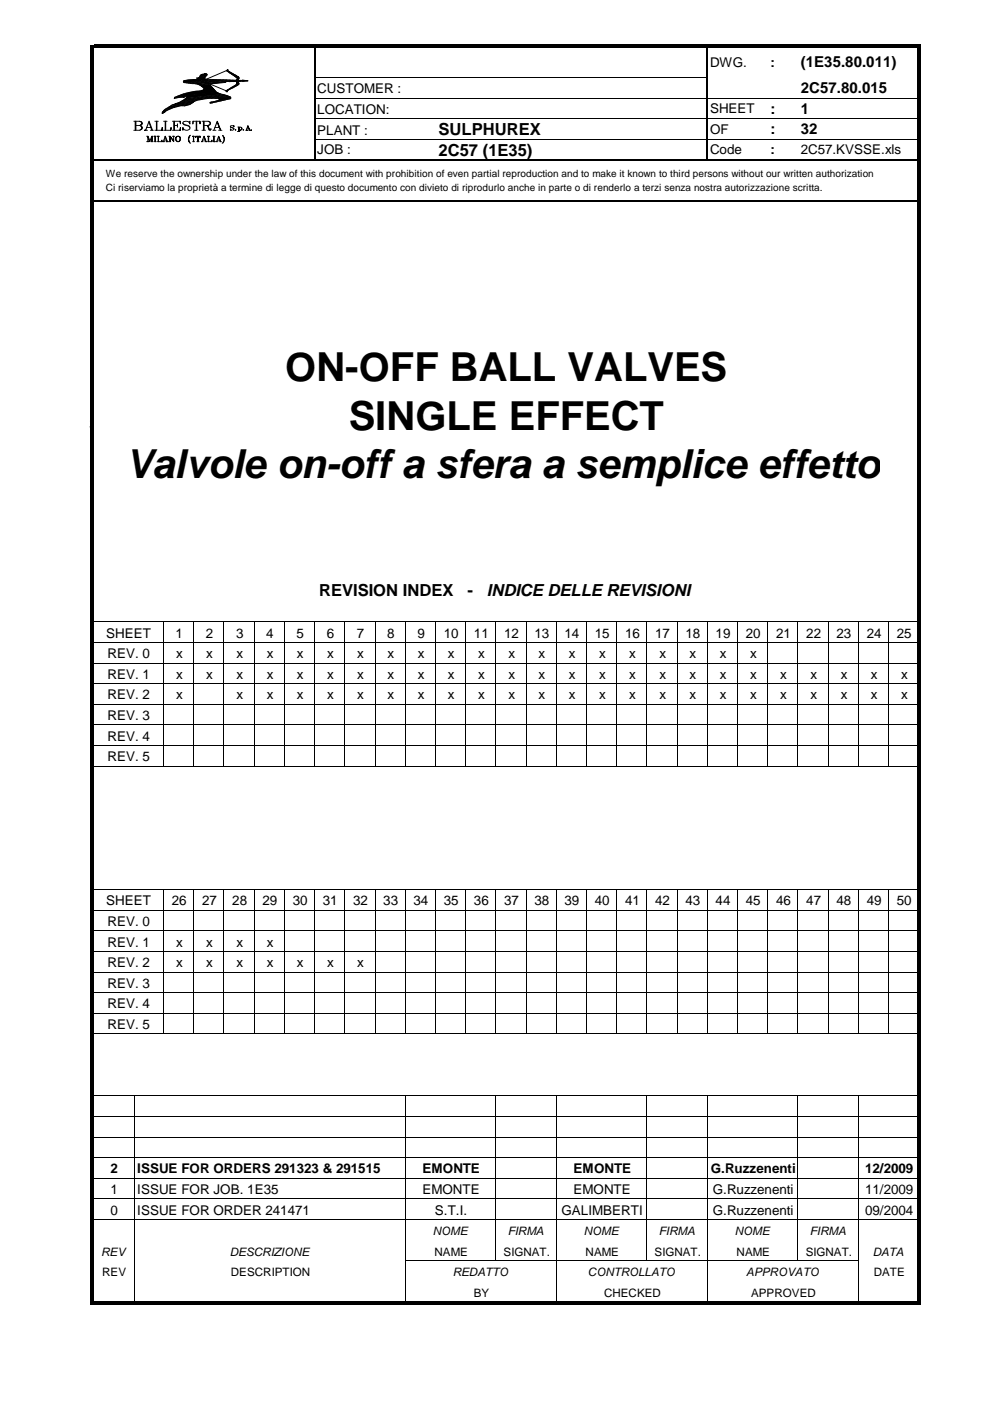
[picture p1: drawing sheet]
<svg xmlns="http://www.w3.org/2000/svg" width="210mm" height="297mm" viewBox="0 0 210 297" stroke-linecap="round" stroke-linejoin="round" font-family="sans-serif">
<g fill="none" stroke="#000" stroke-width=".21">
<path d="M66.7 16.4h82.8M66.7 20.8h82.8M66.7 25.2h82.8M66.7 29.5h82.8M149.8 20.8h44.3M149.8 25.2h44.3M149.8 29.5h44.3M19.9 131.6h174.2M19.9 135.9h174.2M34.6 131.6v30.5M41 131.6v30.5M47.4 131.6v30.5"/>
<path d="M53.8 131.6v30.5M60.2 131.6v30.5M66.6 131.6v30.5M73 131.6v30.5M79.4 131.6v30.5M85.7 131.6v30.5M92.1 131.6v30.5M98.5 131.6v30.5M104.9 131.6v30.5M111.3 131.6v30.5M117.7 131.6v30.5M124.1 131.6v30.5"/>
<path d="M130.5 131.6v30.5M136.9 131.6v30.5M143.3 131.6v30.5M149.7 131.6v30.5M156.1 131.6v30.5M162.5 131.6v30.5M168.8 131.6v30.5M175.2 131.6v30.5M181.6 131.6v30.5M188 131.6v30.5M19.9 140.3h174.2M19.9 144.6h174.2"/>
<path d="M19.9 149h174.2M19.9 153.4h174.2M19.9 157.7h174.2M19.9 162.1h174.2M19.9 188.2h174.2M19.9 192.6h174.2M19.9 197h174.2M34.6 188.3v30.5M41 188.3v30.5M47.4 188.3v30.5M53.8 188.3v30.5M60.2 188.3v30.5"/>
<path d="M66.6 188.3v30.5M73 188.3v30.5M79.4 188.3v30.5M85.7 188.3v30.5M92.1 188.3v30.5M98.5 188.3v30.5M104.9 188.3v30.5M111.3 188.3v30.5M117.7 188.3v30.5M124.1 188.3v30.5M130.5 188.3v30.5M136.9 188.3v30.5"/>
<path d="M143.3 188.3v30.5M149.7 188.3v30.5M156.1 188.3v30.5M162.5 188.3v30.5M168.8 188.3v30.5M175.2 188.3v30.5M181.6 188.3v30.5M188 188.3v30.5M19.9 201.3h174.2M19.9 205.7h174.2M19.9 210h174.2M19.9 214.4h174.2"/>
<path d="M19.9 218.8h174.2M19.9 231.8h174.2M19.9 236.2h174.2M28.5 231.9v43.4M85.7 231.9v43.4M104.9 231.9v34.8M117.7 231.9v43.4M136.9 231.9v34.8M149.7 231.9v43.4M168.8 231.9v34.8M181.6 231.9v43.4M19.9 240.6h174.2"/>
<path d="M19.9 244.9h174.2M19.9 249.3h174.2M19.9 253.6h174.2M19.9 258h174.2M85.8 266.7h95.9"/>
</g>
<path d="M66.5 10.1v23.9M149.6 10.1v23.9M19.9 33.9h174.2M19.9 42.6h174.2" fill="none" stroke="#000" stroke-width=".34"/>
<path d="M19.9 9.4h174.8v.7h-174.8zM19.2 9.4h.7v266.6h-.7zM19.9 275.3h174.8v.7h-174.8zM194.1 10.1h.6v265.9h-.6z" fill="#000"/>
<g fill="#fff">
<path d="M28 14.5h25.6v16.1h-25.6z" fill-rule="evenodd"/>
<path d="M28 14.5h25.6v16.1h-25.6z" fill-rule="evenodd"/>
</g>
<g fill="none" stroke="#000" stroke-width=".21">
<path d="M38.8 19.9l6.8-.7-7.3 .9M40 19.6l5.4-.6-6.1 .7M42 16.5l1.4-.2-.1 .1-1.6 .2 1.6-.1v.1l-1.4 .1M42.4 18.1l2.1-.3 3.4 1.4 .1 .2 .1-.2 2.2-1.2 .3-.3-.1-.5h-.4v.5l-.2 .2-2 1.3 .1 .2M42.5 18.2l2-.3-1.9 .3 1.9-.1 .2 .1-1.8 .3 1.9-.1-1.7 .2M42.6 15.7l1.1-.1 .1 .1-1.4 .3 1.4-.2v.1l-1.5 .2v.1l1.4-.2M43.3 15.6h.1M43.5 16.2l-1.3 .1M43.9 16.8l-5.1 .5 4.5-.6-4.5 .5 2.4-.4M44.6 16.8l-5.6 .7M44.9 18.5l-1.7 .3 1.8-.1-1.9 .3 2-.3 .1 .1-2.4 .3M45.3 16.8l-5.8 .7"/>
<path d="M45.8 19.5l-8.5 1M45.9 19.6l-6.3 .7v.1l6.5-.8M46 16.9l-6.1 .7M46.3 19.7l-6.7 .8-.1 .1 6.9-.8M46.7 16.9l-6.4 .7M46.7 19.9l-7.3 .8M46.9 19.9l-7.6 1M47.4 16.9l-6.6 .8M47.5 17.4h.2M47.8 17.3l-5.6 .7M48 16.9l-6.7 .8M48.2 15.2h.3l-.5-.2h.3l2.2 1.4-.3 .1-.1-.1"/>
<path d="M48.2 14.7v.3M48.6 18.9l-.8 .3M48.6 18.7h.5M48.7 15.2l-.3 .1M48.7 16.9l-7.1 .8M48.8 15.3l-.3 .1h.5M49 18.5h.5M49.1 15.5h-.3l.4 .1M49.3 17.3l2.1-.3-1.3 .3h.3l-.3 .3h.4l-.4 .1h.5l-.6 .2M49.3 18.6h-.5v.2l-.4 .1M49.4 17l-7.5 .9M49.4 15.6l-.4 .1 .7 .1-.4 .1 .1 .1 .5-.1 .1 .1h-.5l.2 .1 .4-.1"/>
<path d="M49.8 18.3l-.6 .1M50 18.2h-.6M50.1 17l-8 .9M50.1 16.9l.4-.1-.1 .2M50.2 16.5v.2l-.2 .3 .4-.1v.1h-.4M50.2 16.7h.3v-.1h-.3l.3-.2v.4M50.3 16.2h-.5l.1 .1h.6h-.6l-1.9-1.3 .2-.3-.1 .2-4.5 1.9M50.3 18l-.6 .1M50.4 17.9l-.5 .1M50.7 17l-2.2 .3M51.3 16.9l1.2 .2h-1.1M52.5 17.1l-1.1 .2"/>
<path d="M28.3 27.6h1.2a.58 .58 0 0 0 .6-.7l-.6-.4 .3 .1a.51 .51 0 0 1 .2 .6 .51 .51 0 0 1-.5 .4M28.3 25.7h1.2M28.6 27.6v-1.9h.1v1.9M28.7 26.5h.8M29.5 25.7l.6 .3-.1 .4-.5 .1h.3a.43 .43 0 0 0 .2-.5 .43 .43 0 0 0-.5-.3zM31 27h.9M31 28.8h.3l.4 1M31.2 27.6h-.6h.2l.7-1.9 .8 1.9M31.5 25.9l.6 1.7M31.8 27.6h.6M31.9 30h.5M32.4 28.8h-.3l.1 1.2v-1.2l-.5 1.2-.4-1.2v1.2h.1h-.4"/>
<path d="M32.6 30h.5M32.8 27.6h1.5v-.6v.6M32.8 25.7h.7M32.9 28.8l-.1 1.2v-1.2h-.2h.5M33.1 27.6v-1.9l.1 1.9M33.3 30h.9v-.4v.4M33.5 28.8v1.2v-1.2h-.2h.4M34.6 23.9h-.3M34.6 27.6h1.6v-.6l-.1 .6M34.6 25.7h.7M34.7 29.6h.6M34.8 30h-.4h.2l.4-1.2 .3 1.2h-.1h.9"/>
<path d="M34.9 23.7h-.5v.1l.4-.1M35 25.7v1.9l.1-1.9M35 28.8l.4 1.2M35.1 23.5l-.6 .1M35.2 23.4l-.6 .1M35.5 23.3l-.9 .1M35.7 28.8h.3v1.2l-.1-1.2M35.8 23.2l-1 .1M36.1 23l-1.2 .2M36.4 22.9l-1.3 .1M36.5 25.7h1.7v.5l-.1-.5M36.5 27.6h1.7h-.1l.1-.6v.6"/>
<path d="M36.8 27.6v-1.9h.1v1.9M36.9 28.8h-.3h.1v1.2l-.7-1.2 .7 1M36.9 26.5h.6M36.9 22.7l-1.6 .2M37.5 26.2v.7M37.6 22.5l-2 .3M37.9 20.2l7.8-.8-8.1 .9M38 29a.56 .56 0 0 1 0 .8 .56 .56 0 0 1-.9-.1 .56 .56 0 0 1 .4-.8 .53 .53 0 0 1 .7 .5 .53 .53 0 0 1-.8 .4 .54 .54 0 0 1-.1-.8 .54 .54 0 0 1 .8 0M38.7 26.1l1.3 .5 .2 .3M38.8 20.6h.1M39 20.4l-2.1 .3M39.3 20.4l-.4 .3-.8-.1-1.2 .2 .1-.2a21.7 21.7 0 0 1 6-1.6l.2-.2a2.61 2.61 0 0 0-2.6-1.1l-1.6-.2-.2-.3a5.1 5.1 0 0 1 3.1-.3l-.3-.4 .6-.2a1.16 1.16 0 0 1 1.6-.6l-.1 .3a.58 .58 0 0 0-.3 .8l8 .2v.2h-3.4l-.3 .2-2.9 .3-.3 .3a4.6 4.6 0 0 0 3.6 2.2l.6 .3 .1 .4-4.3 .9v-.1l1.7-.4 .2-.3v-.1a12.2 12.2 0 0 0-5.3 .6"/>
<path d="M39.3 22.3l-.3 .1M39.5 20.3l-2.5 .3M39.5 20.3l-.2 .1 .3-.1v.3l-.8 .6-2.4 1-1.5 1-.5 .5-.1 .3a9.2 9.2 0 0 1 5.3-1.7l.6-.2 .9-.6-4.1 .5M40 25.9l.2-.2v.5a.89 .89 0 0 0-1.5-.3l.2 .5 1.1 .3 .2 .2a.75 .75 0 0 1-.7 .7 .75 .75 0 0 1-.8-.6v.6l.1-.3M40 22.1l-4.3 .5M40.2 30.2l-.3-.7v-.4l.3-.4a1.18 1.18 0 0 0 .1 1.6M40.3 28.6l-.1 .1M40.3 22l-4.4 .6M40.5 21.9l-4.4 .5M40.8 30h.3M40.8 21.8l-4.5 .5M40.9 21.6l-4.3 .5"/>
<path d="M40.9 25.7l-.1 .5v-.5h1.5v.5l-.1-.5M41 28.8l-.1 1.2v-1.2h-.1h.3M41.1 21.4l-3.6 .4M41.2 27.6h.7M41.5 28.8l-.1 .3v-.3h.9v.3v-.3M41.5 25.7v1.9l.1-1.9M41.5 21.3l-3.7 .4M41.7 30h.4M41.9 28.8v1.2v-1.2M42.8 25.7h1.5a.4 .4 0 0 1 .2 .4 .4 .4 0 0 1-.2 .4h-1.1M42.8 27.6h.7M42.8 21l-4.7 .6"/>
<path d="M42.8 29.6h.6M43.1 25.7v1.9h.1v-1.9M43.2 28.8l-.6 1.2h.4M43.3 30h.4h-.1l-.4-1.2 .4 1.2M43.9 30h.9v-.4v.4M44 25.7a.49 .49 0 0 1 .5 .5 .49 .49 0 0 1-.6 .4l.3 .8 .3 .2 .1-.3-.1 .1-.2-.1-.3-.6-.3-.2M44.2 28.8l-.1 1.2v-1.2h-.2h.5M45 21.8h-.5M45 30h.5h-.2v-1.2l-.1 1.2M45 28.8h.5M45 27.6h.7M45.5 27h.9"/>
<path d="M45.7 30h.4M45.9 21.5l-1.4 .2M46 25.9l.7 1.7-.7-1.9-.7 1.9M46 29.6h.6M46.3 29l.4 1-.4-1.2-.5 1.2M46.3 27.6h.6M46.5 30h.4M46.9 21.3l-2.3 .3M47.2 30.2a1.01 1.01 0 0 0-.2-1.6 1.12 1.12 0 0 1 0 1.7M47.2 20l-8 1M47.5 20.1l-8.5 1M47.7 21.1l-2 .3"/>
<path d="M47.7 20.2l-8.9 1M48 20.2l-9.4 1.1M48.2 20.3l-9.8 1.1M48.4 20.4l-3.8 .4M48.6 20.4l-3.1 .4M48.7 20.9l-2.4 .3M48.7 20.5l-2.6 .3M48.8 26.8l.7 .4M48.8 20.8l-2.4 .3 2.4-.4v-.1l-2.4 .3M49.4 26.7l.1-.1v.2a.34 .34 0 0 0-.4-.2 .34 .34 0 0 0-.3 .4l.7 .2v.2l-.3 .2-.4-.3v.3v-.2M49.8 27.5h.1zM50.3 26.9h.3"/>
<path d="M50.6 27.4a.32 .32 0 0 0 .5 0 .32 .32 0 0 0-.2-.5l.3 .3-.3 .4M50.6 27.8l-.1-.9v.9h-.2h.4M50.9 26.9l-.3 .1M51.4 27.5h.2zM52.2 27.3h.5M52.5 26.7l.3 .9-.3-1-.4 1h.2h-.3M52.6 27.6h.6v-.2v.2"/>
</g>
<g font-size="8.5">
<text x="60.4" y="80.7">ON-OFF BALL VALVES</text>
<text x="73.8" y="90.9">SINGLE EFFECT</text>
<text x="26.5" y="101.2">Valvole on-off a sfera a semplice effetto</text>
</g>
<g font-size="3.5">
<text x="92.8" y="28.5">SULPHUREX</text>
<text x="92.8" y="33">2C57 (1E35)</text>
<text x="18.8" y="90.9">SINGLE EFFECT</text>
<text x="67.5" y="126.1">REVISION INDEX</text>
<text x="98.9" y="126.1">-</text>
<text x="103" y="126.1">INDICE DELLE REVISIONI</text>
</g>
<g font-size="3.2">
<text x="169.5" y="14.2">(1E35.80.011)</text>
<text x="169.5" y="19.7">2C57.80.015</text>
<text x="163.1" y="24.1">:</text>
<text x="163.1" y="28.4">:</text>
<text x="169.5" y="24.1">1</text>
<text x="169.5" y="28.4">32</text>
</g>
<g font-size="2.8">
<text x="150.2" y="14.1">DWG.</text>
<text x="163" y="14.1">:</text>
<text x="67.1" y="19.8">CUSTOMER :</text>
<text x="150.2" y="24">SHEET</text>
<text x="67.1" y="24.1">LOCATION:</text>
<text x="67.1" y="28.5">PLANT :</text>
<text x="150.2" y="28.3">OF</text>
<text x="67.1" y="32.7">JOB :</text>
<text x="150.2" y="32.7">Code</text>
<text x="163" y="32.7">:</text>
<text x="169.4" y="32.7">2C57.KVSSE.xls</text>
<text x="22.5" y="134.9">SHEET</text>
<text x="37.2" y="134.9">1</text>
<text x="43.6" y="134.9">2</text>
<text x="50" y="134.9">3</text>
<text x="56.3" y="134.9">4</text>
<text x="62.7" y="134.9">5</text>
<text x="69.1" y="134.9">6</text>
<text x="75.5" y="134.9">7</text>
<text x="81.9" y="134.9">8</text>
<text x="88.3" y="134.9">9</text>
<text x="93.9" y="134.9">10</text>
<text x="100.3" y="134.9">11</text>
<text x="106.7" y="134.9">12</text>
<text x="113.1" y="134.9">13</text>
<text x="119.5" y="134.9">14</text>
<text x="125.9" y="134.9">15</text>
<text x="132.2" y="134.9">16</text>
<text x="138.6" y="134.9">17</text>
<text x="145" y="134.9">18</text>
<text x="151.4" y="134.9">19</text>
<text x="157.8" y="134.9">20</text>
<text x="164.2" y="134.9">21</text>
<text x="170.6" y="134.9">22</text>
<text x="177" y="134.9">23</text>
<text x="183.4" y="134.9">24</text>
<text x="189.8" y="134.9">25</text>
<text x="22.7" y="139.2">REV. 0</text>
<text x="22.7" y="143.6">REV. 1</text>
<text x="37.3" y="139.2">x</text>
<text x="37.3" y="143.6">x</text>
<text x="43.6" y="139.2">x</text>
<text x="43.6" y="143.6">x</text>
<text x="50" y="139.2">x</text>
<text x="50" y="143.6">x</text>
<text x="56.4" y="139.2">x</text>
<text x="56.4" y="143.6">x</text>
<text x="62.8" y="139.2">x</text>
<text x="62.8" y="143.6">x</text>
<text x="69.2" y="139.2">x</text>
<text x="69.2" y="143.6">x</text>
<text x="75.6" y="139.2">x</text>
<text x="75.6" y="143.6">x</text>
<text x="82" y="139.2">x</text>
<text x="82" y="143.6">x</text>
<text x="88.4" y="139.2">x</text>
<text x="88.4" y="143.6">x</text>
<text x="94.8" y="139.2">x</text>
<text x="94.8" y="143.6">x</text>
<text x="101.2" y="139.2">x</text>
<text x="101.2" y="143.6">x</text>
<text x="107.6" y="139.2">x</text>
<text x="107.6" y="143.6">x</text>
<text x="114" y="139.2">x</text>
<text x="114" y="143.6">x</text>
<text x="120.4" y="139.2">x</text>
<text x="120.4" y="143.6">x</text>
<text x="126.7" y="139.2">x</text>
<text x="126.7" y="143.6">x</text>
<text x="133.1" y="139.2">x</text>
<text x="133.1" y="143.6">x</text>
<text x="139.5" y="139.2">x</text>
<text x="139.5" y="143.6">x</text>
<text x="145.9" y="139.2">x</text>
<text x="145.9" y="143.6">x</text>
<text x="152.3" y="139.2">x</text>
<text x="152.3" y="143.6">x</text>
<text x="158.7" y="139.2">x</text>
<text x="158.7" y="143.6">x</text>
<text x="165.1" y="143.6">x</text>
<text x="171.5" y="143.6">x</text>
<text x="177.9" y="143.6">x</text>
<text x="184.3" y="143.6">x</text>
<text x="190.7" y="143.6">x</text>
<text x="22.7" y="148">REV. 2</text>
<text x="37.3" y="148">x</text>
<text x="50" y="148">x</text>
<text x="56.4" y="148">x</text>
<text x="62.8" y="148">x</text>
<text x="69.2" y="148">x</text>
<text x="75.6" y="148">x</text>
<text x="82" y="148">x</text>
<text x="88.4" y="148">x</text>
<text x="94.8" y="148">x</text>
<text x="101.2" y="148">x</text>
<text x="107.6" y="148">x</text>
<text x="114" y="148">x</text>
<text x="120.4" y="148">x</text>
<text x="126.7" y="148">x</text>
<text x="133.1" y="148">x</text>
<text x="139.5" y="148">x</text>
<text x="145.9" y="148">x</text>
<text x="152.3" y="148">x</text>
<text x="158.7" y="148">x</text>
<text x="165.1" y="148">x</text>
<text x="171.5" y="148">x</text>
<text x="177.9" y="148">x</text>
<text x="184.3" y="148">x</text>
<text x="190.7" y="148">x</text>
<text x="22.7" y="152.3">REV. 3</text>
<text x="22.7" y="156.7">REV. 4</text>
<text x="22.7" y="161">REV. 5</text>
<text x="22.5" y="191.6">SHEET</text>
<text x="36.4" y="191.6">26</text>
<text x="42.8" y="191.6">27</text>
<text x="49.1" y="191.6">28</text>
<text x="55.5" y="191.6">29</text>
<text x="61.9" y="191.6">30</text>
<text x="68.3" y="191.6">31</text>
<text x="74.7" y="191.6">32</text>
<text x="81.1" y="191.6">33</text>
<text x="87.5" y="191.6">34</text>
<text x="93.9" y="191.6">35</text>
<text x="100.3" y="191.6">36</text>
<text x="106.7" y="191.6">37</text>
<text x="113.1" y="191.6">38</text>
<text x="119.5" y="191.6">39</text>
<text x="125.9" y="191.6">40</text>
<text x="132.2" y="191.6">41</text>
<text x="138.6" y="191.6">42</text>
<text x="145" y="191.6">43</text>
<text x="151.4" y="191.6">44</text>
<text x="157.8" y="191.6">45</text>
<text x="164.2" y="191.6">46</text>
<text x="170.6" y="191.6">47</text>
<text x="177" y="191.6">48</text>
<text x="183.4" y="191.6">49</text>
<text x="189.8" y="191.6">50</text>
<text x="22.7" y="195.9">REV. 0</text>
<text x="22.7" y="200.3">REV. 1</text>
<text x="37.3" y="200.3">x</text>
<text x="43.6" y="200.3">x</text>
<text x="50" y="200.3">x</text>
<text x="56.4" y="200.3">x</text>
<text x="22.7" y="204.6">REV. 2</text>
<text x="22.7" y="209">REV. 3</text>
<text x="37.3" y="204.6">x</text>
<text x="43.6" y="204.6">x</text>
<text x="50" y="204.6">x</text>
<text x="56.4" y="204.6">x</text>
<text x="62.8" y="204.6">x</text>
<text x="69.2" y="204.6">x</text>
<text x="75.6" y="204.6">x</text>
<text x="22.7" y="213.4">REV. 4</text>
<text x="22.7" y="217.7">REV. 5</text>
<text x="23.4" y="248.2">2</text>
<text x="29" y="248.2">ISSUE FOR ORDERS 291323 &amp; 291515</text>
<text x="89.4" y="248.2">EMONTE</text>
<text x="121.4" y="248.2">EMONTE</text>
<text x="150.4" y="248.2">G.Ruzzenenti</text>
<text x="183" y="248.2">12/2009</text>
<text x="23.4" y="252.6">1</text>
<text x="23.4" y="257">0</text>
<text x="29" y="252.6">ISSUE FOR JOB. 1E35</text>
<text x="29" y="257">ISSUE FOR ORDER 241471</text>
<text x="89.4" y="252.6">EMONTE</text>
<text x="92" y="257">S.T.I.</text>
<text x="118.8" y="257">GALIMBERTI</text>
<text x="121.4" y="252.6">EMONTE</text>
<text x="150.8" y="257">G.Ruzzenenti</text>
<text x="150.8" y="252.6">G.Ruzzenenti</text>
<text x="183" y="252.6">11/2009</text>
<text x="183" y="257">09/2004</text>
</g>
<g font-size="2.5">
<text x="91.6" y="261.3">NOME</text>
<text x="107.4" y="261.3">FIRMA</text>
<text x="123.5" y="261.3">NOME</text>
<text x="139.4" y="261.3">FIRMA</text>
<text x="155.5" y="261.3">NOME</text>
<text x="171.4" y="261.3">FIRMA</text>
<text x="21.4" y="265.7">REV</text>
<text x="48.6" y="265.7">DESCRIZIONE</text>
<text x="91.9" y="265.7">NAME</text>
<text x="106.6" y="265.7">SIGNAT.</text>
<text x="123.9" y="265.7">NAME</text>
<text x="138.5" y="265.7">SIGNAT.</text>
<text x="155.9" y="265.7">NAME</text>
<text x="170.5" y="265.7">SIGNAT.</text>
<text x="184.7" y="265.7">DATA</text>
<text x="21.6" y="270">REV</text>
<text x="48.9" y="270">DESCRIPTION</text>
<text x="95.8" y="270">REDATTO</text>
<text x="100.2" y="274.3">BY</text>
<text x="124.4" y="270">CONTROLLATO</text>
<text x="127.8" y="274.3">CHECKED</text>
<text x="157.9" y="270">APPROVATO</text>
<text x="158.9" y="274.3">APPROVED</text>
<text x="184.9" y="270">DATE</text>
</g>
<g font-size="2.1">
<text x="22.4" y="37.5">We reserve the ownership under the law of this document with prohibition of even partial reproduction and to make it known to third persons without our written authorization</text>
<text x="22.4" y="40.4">Ci riserviamo la proprietà a termine di legge di questo documento con divieto di riprodurlo anche in parte o di renderlo a terzi senza nostra autorizzazione scritta.</text>
</g>
</svg>
